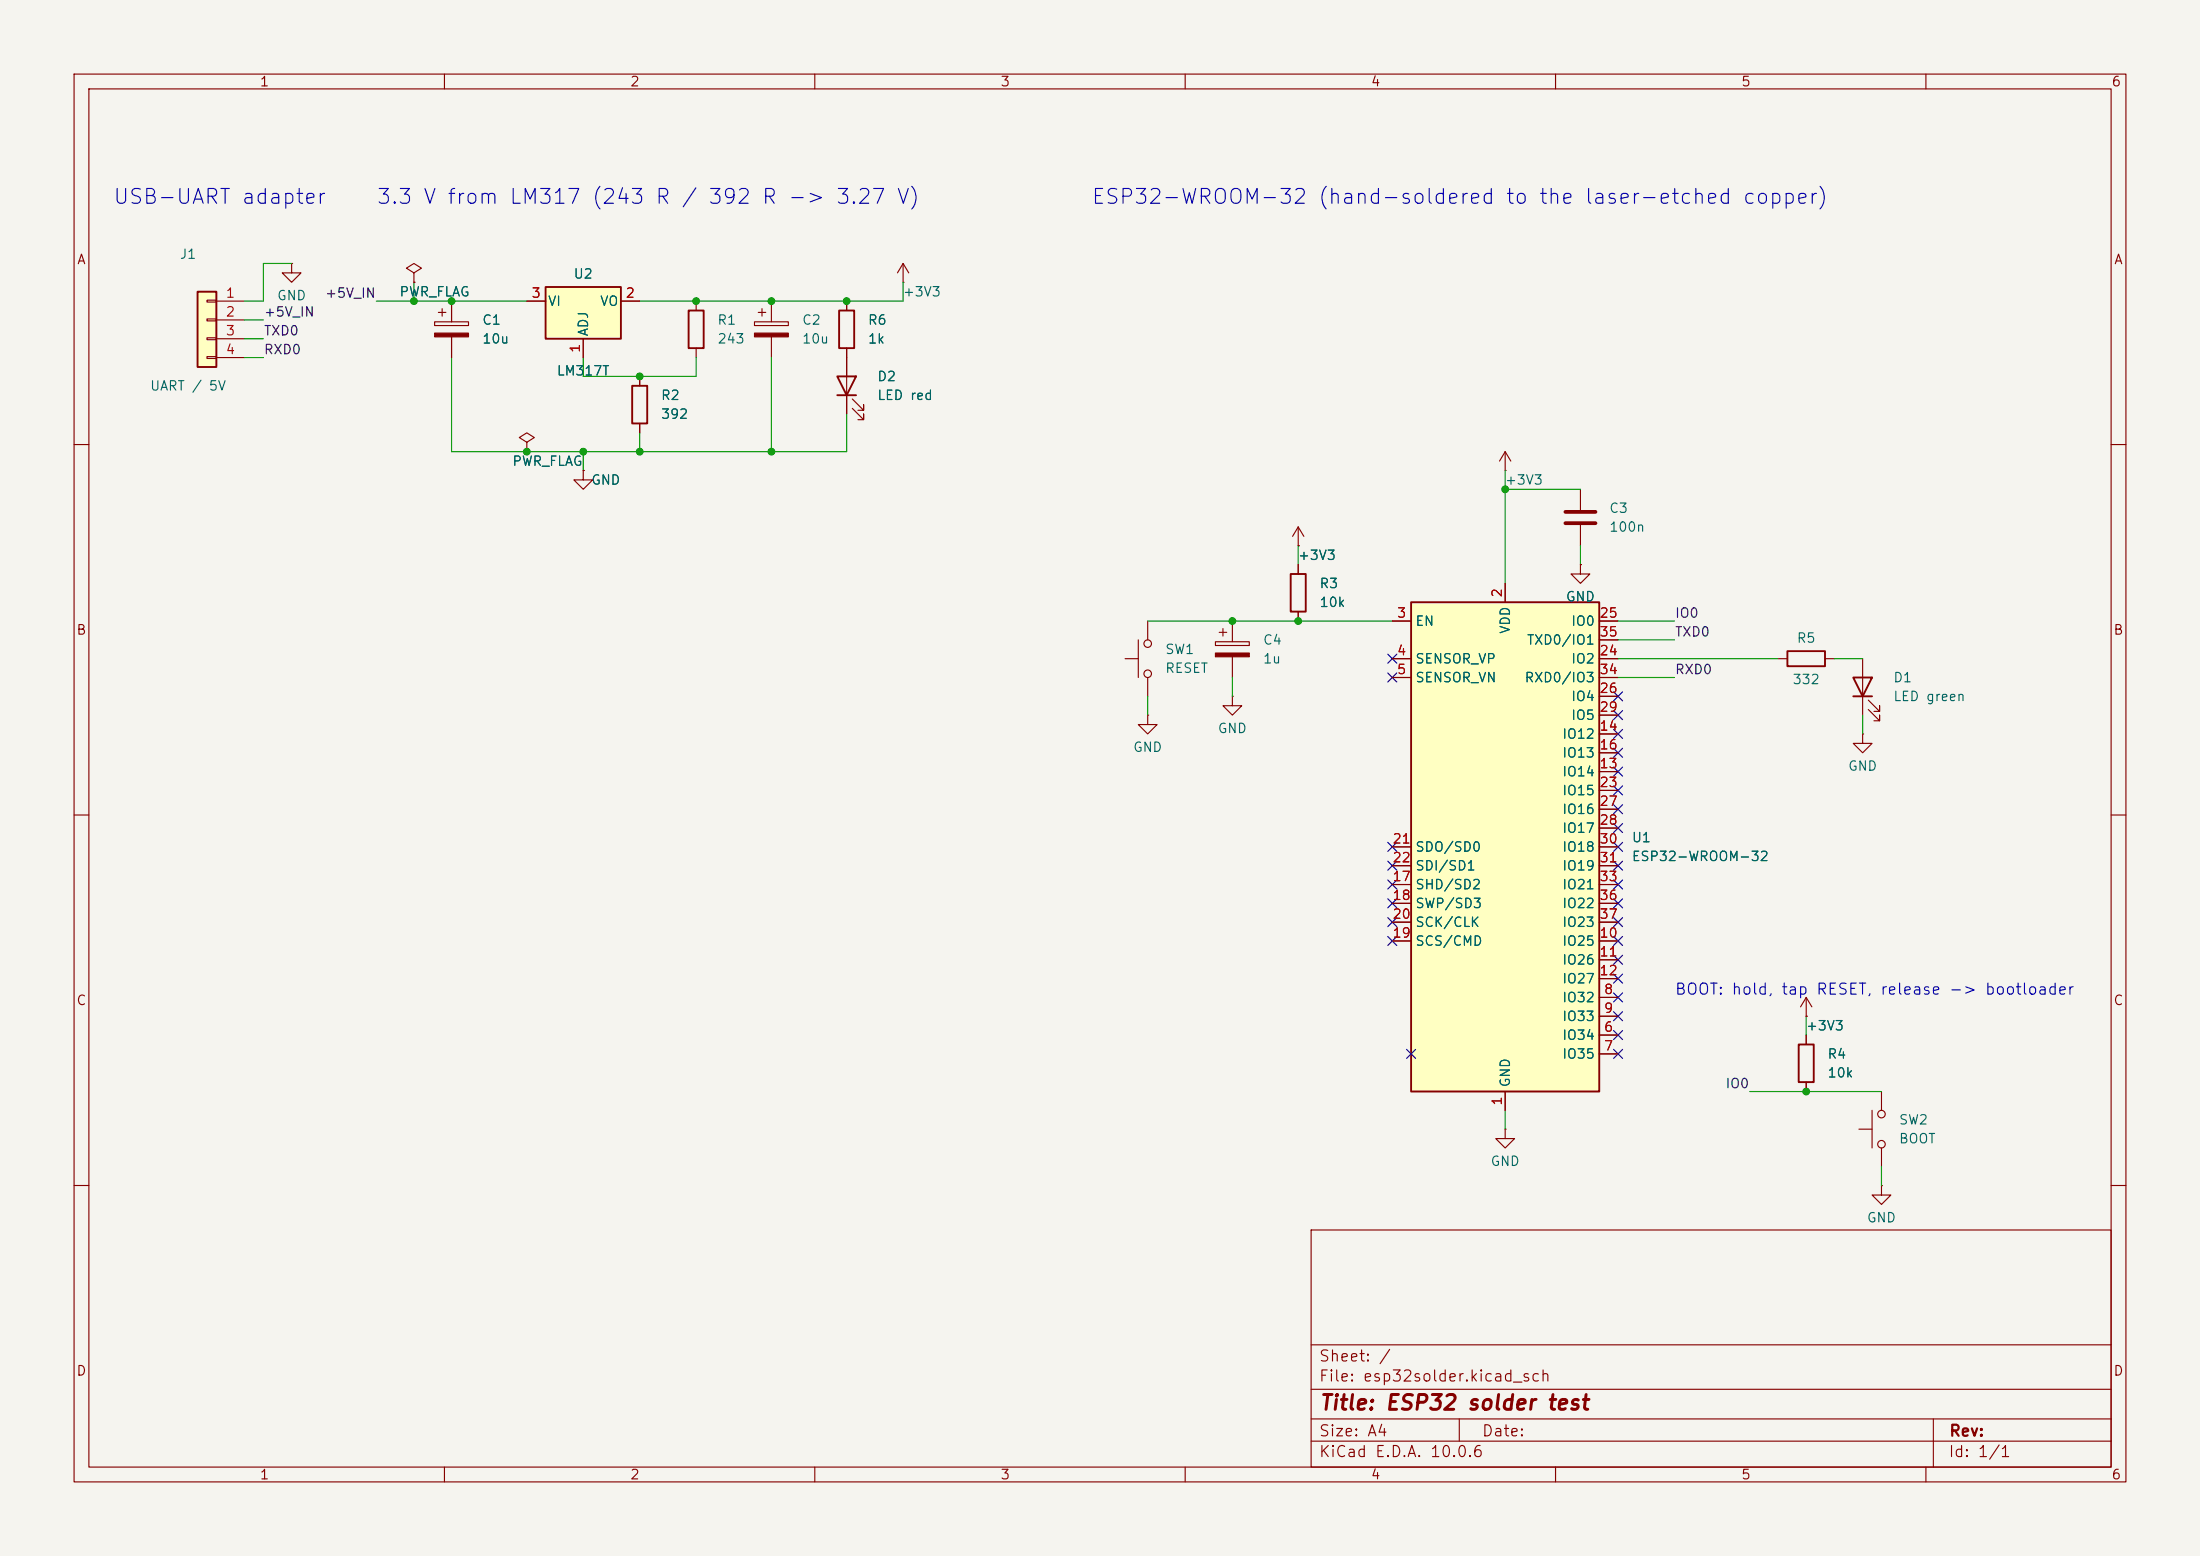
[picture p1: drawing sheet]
<svg xmlns="http://www.w3.org/2000/svg" width="297mm" height="210mm" viewBox="0 0 297 210" stroke-linecap="round" stroke-linejoin="round" font-family="sans-serif">
<path d="M0 0h297v210h-297z" fill="#f5f4ef" stroke="#f5f4ef" stroke-width=".14"/>
<g fill="none" stroke="#840000" stroke-width=".15">
<path d="M10 10h277v190h-277zM12 12h273v186h-273zM60 10v2M110 10v2M160 10v2M210 10v2M260 10v2M10 60h2M203.2 63.5h.1M203.2 61l-.8 1.2M203.2 61l.8 1.2M203.2 61v2.5"/>
<path d="M285 60h2M10 110h2M285 110h2M10 160h2M177 166h108v32h-108zM285 160h2M60 198v2M110 198v2M160 198v2M177 194.5h108M177 191.5h108M177 187.5h108"/>
<path d="M177 181.5h108M197 191.5v3M210 198v2M260 198v2M261 191.5v6.5"/>
</g>
<path d="M190.5 81.3h25.4v66h-25.4z" fill="#ffffc2"/>
<path d="M93 41.9h2v5.1h-2zM113.3 41.9h2v5.1h-2zM174.2 77.5h2.1v5.1h-2.1zM190.5 81.3h25.4v66h-25.4zM241.3 87.9h5.1v2h-5.1z" fill="none" stroke="#840000" stroke-width=".25"/>
<g fill="none" stroke="#840000" stroke-width=".15">
<path d="M71.1 59.7l1-.6-1-.7-1 .7 1 .6v1.3M94 40.6v1.3M94 47v1.3M101.9 43.4h4.5v.5h-4.5zM102.4 42.2h1M102.9 41.7v1M104.1 40.6v2.8M104.1 45.5v2.8M114.3 40.6v1.3M114.3 47v1.3M71.1 61h.1M175.3 73.7h.1"/>
<path d="M175.3 71.1l-.8 1.3M175.3 71.1l.7 1.3M175.3 71.1v2.6M175.3 76.2v1.3M203.2 78.7v2.6M151.9 88.9h1.8M153.7 86.4v5M154.9 83.8v2.6M154.9 91.4v2.6M175.3 82.6v1.2M188 83.8h2.5M188 88.9h2.5"/>
<path d="M188 91.4h2.5M215.9 83.8h2.5M215.9 88.9h2.5M215.9 91.4h2.5M215.9 99.1h2.5M215.9 94h2.5M215.9 96.5h2.5M215.9 86.4h2.5M240 88.9h1.3M246.4 88.9h1.2M188 119.4h2.5M188 114.3h2.5"/>
<path d="M188 116.8h2.5M215.9 104.1h2.5M215.9 101.6h2.5M215.9 119.4h2.5M215.9 114.3h2.5M215.9 116.8h2.5M215.9 106.7h2.5M215.9 109.2h2.5M215.9 111.8h2.5M188 127h2.5M188 121.9h2.5M188 124.5h2.5"/>
<path d="M215.9 139.7h2.5M215.9 134.6h2.5M215.9 137.2h2.5M215.9 127h2.5M215.9 129.5h2.5M215.9 132.1h2.5M215.9 121.9h2.5M215.9 124.5h2.5M203.2 152.4v1.3h1.3l-1.3 1.2-1.3-1.2h1.3M203.2 152.4h.1M203.2 147.3v2.6M215.9 142.2h2.5"/>
<circle cx="154.9" cy="90.9" r=".51"/>
<circle cx="154.9" cy="86.9" r=".51"/>
</g>
<path d="M101.9 45h4.5v.5h-4.5z" fill="#840000" stroke="#840000" stroke-width=".15"/>
<path d="M73.7 38.7h10.1v7h-10.1z" fill="#ffffc2"/>
<path d="M73.7 38.7h10.1v7h-10.1zM85.3 52.1h2.1v5.1h-2.1zM113 50.8h2.6l-1.3 2.5zM113 53.3h2.6M250.2 91.4h2.5l-1.2 2.6zM250.2 94h2.5M242.8 141h2.1v5.1h-2.1z" fill="none" stroke="#840000" stroke-width=".25"/>
<g fill="none" stroke="#840000" stroke-width=".15">
<path d="M39.4 35.6v1.2h1.2l-1.2 1.3-1.3-1.3h1.3M39.4 35.6h.1M55.9 36.8l1-.6-1-.6-1 .6 1 .6v1.3M55.9 38.1h.1M121.9 38.1h.1M121.9 35.6l-.7 1.2M121.9 35.6l.8 1.2M121.9 35.6v2.5M58.7 43.4h4.5v.5h-4.5zM59.2 42.2h1M59.7 41.7v1M61 40.6v2.8"/>
<path d="M61 45.5v2.8M71.1 40.6h2.6M78.7 45.7v2.6M83.8 40.6h2.6M86.4 50.8v1.3M86.4 57.2v1.2M114.3 48.3v7.6M115.1 55.1l1.5 1.5v-.7v.7h-.8M115.1 53.8l1.5 1.6v-.8v.8h-.8M78.7 63.5v1.3h1.3l-1.3 1.2-1.2-1.2h1.2M78.7 63.5h.1M213.4 76.2v1.3h1.2l-1.2 1.2-1.3-1.2h1.3"/>
<path d="M213.4 76.2h.1M213.4 66v2.8M213.4 70.9v2.8M154.9 96.5v1.3h1.3l-1.3 1.3-1.2-1.3h1.2M154.9 96.5h.1M164.1 86.6h4.6v.5h-4.6zM164.6 85.3h1M165.1 84.8v1.1M166.4 94v1.3h1.2l-1.2 1.2-1.3-1.2h1.3M166.4 94h.1M166.4 83.8v2.8M166.4 88.6v2.8"/>
<path d="M251.5 99.1v1.2h1.2l-1.2 1.3-1.3-1.3h1.3M251.5 99.1h.1M251.5 88.9v7.6M252.2 95.8l1.5 1.5v-.8v.8h-.7M252.2 94.5l1.5 1.5v-.7v.7h-.7M243.8 137.2h.1M243.8 134.6l-.7 1.3M243.8 134.6l.8 1.3M243.8 134.6v2.6M243.8 139.7v1.3M243.8 146.1v1.2M254 160v1.3h1.3l-1.3 1.3-1.3-1.3h1.3"/>
<path d="M254 160h.1"/>
</g>
<path d="M211.3 69.1h4.1M211.3 70.6h4.1" fill="none" stroke="#840000" stroke-width=".51"/>
<g fill="#840000" stroke="#840000" stroke-width=".15">
<path d="M164.1 88.1h4.6v.5h-4.6z"/>
<path d="M58.7 45h4.5v.5h-4.5z"/>
</g>
<path d="M26.7 39.4h2.5v10.1h-2.5z" fill="#ffffc2"/>
<path d="M26.7 39.4h2.5v10.1h-2.5z" fill="none" stroke="#840000" stroke-width=".25"/>
<g fill="none" stroke="#840000" stroke-width=".15">
<path d="M55.9 38.1h.1M27.9 40.5h1.3v.3h-1.3zM27.9 43.1h1.3v.2h-1.3zM27.9 45.6h1.3v.2h-1.3zM27.9 48.1h1.3v.3h-1.3zM29.2 40.6h3.8M29.2 43.2h3.8M29.2 45.7h3.8M29.2 48.3h3.8M61 40.6v2.8M61 45.5v2.8M71.1 40.6h2.6"/>
<path d="M78.7 45.7v2.6M83.8 40.6h2.6M86.4 50.8v1.3M86.4 57.2v1.2M114.3 40.6v1.3M114.3 47v3.8M114.3 53.3v2.6M71.1 61h.1M78.7 63.5h.1M175.3 73.7h.1M175.3 76.2v1.3M203.2 78.7v2.6"/>
<path d="M213.4 76.2h.1M175.3 82.6v1.2M188 83.8h2.5M188 88.9h2.5M188 91.4h2.5M215.9 83.8h2.5M215.9 88.9h2.5M215.9 91.4h2.5M215.9 99.1h2.5M215.9 94h2.5M215.9 96.5h2.5M215.9 86.4h2.5"/>
<path d="M188 119.4h2.5M188 114.3h2.5M188 116.8h2.5M215.9 104.1h2.5M215.9 101.6h2.5M215.9 119.4h2.5M215.9 114.3h2.5M215.9 116.8h2.5M215.9 106.7h2.5M215.9 109.2h2.5M215.9 111.8h2.5M188 127h2.5"/>
<path d="M188 121.9h2.5M188 124.5h2.5M215.9 139.7h2.5M215.9 134.6h2.5M215.9 137.2h2.5M215.9 127h2.5M215.9 129.5h2.5M215.9 132.1h2.5M215.9 121.9h2.5M215.9 124.5h2.5M243.8 137.2h.1M243.8 139.7v1.3"/>
<path d="M203.2 147.3v2.6M215.9 142.2h2.5M243.8 146.1v1.2M251 152.4h1.7M252.7 149.9v5M254 147.3v2.6M254 154.9v2.6"/>
<circle cx="254" cy="150.4" r=".51"/>
<circle cx="254" cy="154.4" r=".51"/>
</g>
<g fill="none" stroke="#009600" stroke-width=".15">
<path d="M39.4 35.6h-3.8v5h-2.6M55.9 38.1v2.5M121.9 38.1v2.5h-35.5M33 48.3h2.6M33 45.7h2.6M33 43.2h2.6M50.8 40.6h20.3M61 48.3v12.7h53.3v-5.1M78.7 48.3v2.5h15.3v-2.5M86.4 58.4v2.6M104.1 48.3v12.7M78.7 61v2.5"/>
<path d="M175.3 73.7v2.5M203.2 63.5v15.2M203.2 66h10.2M213.4 73.7v2.5M154.9 83.8h33.1M154.9 94v2.5M166.4 91.4v2.6M218.4 91.4h7.7M218.4 86.4h7.7M218.4 88.9h21.6M218.4 83.8h7.7M247.6 88.9h3.9"/>
<path d="M251.5 96.5v2.6M243.8 137.2v2.5M203.2 149.9v2.5M236.2 147.3h17.8M254 157.5v2.5"/>
</g>
<g fill="none" stroke="#000084" stroke-width=".15">
<path d="M187.4 88.3l1.2 1.2M187.4 90.8l1.2 1.2M188.6 88.3l-1.2 1.2M188.6 90.8l-1.2 1.2M217.8 98.5l1.2 1.2M217.8 95.9l1.2 1.2M217.8 93.4l1.2 1.2M219 98.5l-1.2 1.2M219 95.9l-1.2 1.2M219 93.4l-1.2 1.2M187.4 116.2l1.2 1.2M187.4 118.8l1.2 1.2"/>
<path d="M187.4 113.7l1.2 1.2M188.6 116.2l-1.2 1.2M188.6 118.8l-1.2 1.2M188.6 113.7l-1.2 1.2M217.8 101l1.2 1.2M217.8 103.5l1.2 1.2M217.8 118.8l1.2 1.2M217.8 116.2l1.2 1.2M217.8 106.1l1.2 1.2M217.8 108.6l1.2 1.2M217.8 111.2l1.2 1.2M217.8 113.7l1.2 1.2"/>
<path d="M219 101l-1.2 1.2M219 103.5l-1.2 1.2M219 118.8l-1.2 1.2M219 116.2l-1.2 1.2M219 106.1l-1.2 1.2M219 108.6l-1.2 1.2M219 111.2l-1.2 1.2M219 113.7l-1.2 1.2M187.4 123.9l1.2 1.2M187.4 126.4l1.2 1.2M187.4 121.3l1.2 1.2M188.6 126.4l-1.2 1.2"/>
<path d="M188.6 123.9l-1.2 1.2M188.6 121.3l-1.2 1.2M217.8 131.5l1.2 1.2M217.8 136.6l1.2 1.2M217.8 134l1.2 1.2M217.8 139.1l1.2 1.2M217.8 123.9l1.2 1.2M217.8 121.3l1.2 1.2M217.8 126.4l1.2 1.2M217.8 128.9l1.2 1.2M219 131.5l-1.2 1.2M219 136.6l-1.2 1.2"/>
<path d="M219 134l-1.2 1.2M219 139.1l-1.2 1.2M219 123.9l-1.2 1.2M219 121.3l-1.2 1.2M219 126.4l-1.2 1.2M219 128.9l-1.2 1.2M189.9 141.6l1.2 1.2M191.1 141.6l-1.2 1.2M217.8 141.6l1.2 1.2M219 141.6l-1.2 1.2"/>
</g>
<g fill="#009600" stroke="#009600" stroke-width=".14">
<circle cx="55.9" cy="40.6" r=".46"/>
<circle cx="61" cy="40.6" r=".46"/>
<circle cx="104.1" cy="61" r=".46"/>
<circle cx="166.4" cy="83.8" r=".46"/>
<circle cx="203.2" cy="66" r=".46"/>
<circle cx="104.1" cy="40.6" r=".46"/>
<circle cx="114.3" cy="40.6" r=".46"/>
<circle cx="175.3" cy="83.8" r=".46"/>
<circle cx="71.1" cy="61" r=".46"/>
<circle cx="78.7" cy="61" r=".46"/>
<circle cx="86.4" cy="50.8" r=".46"/>
<circle cx="86.4" cy="61" r=".46"/>
<circle cx="94" cy="40.6" r=".46"/>
<circle cx="243.8" cy="147.3" r=".46"/>
</g>
<g font-size="2" fill="#0000c2">
<text x="15.1" y="28">USB-UART adapter</text>
<text x="50.7" y="28">3.3 V from LM317 (243 R / 392 R -&gt; 3.27 V)</text>
<text x="147.2" y="28">ESP32-WROOM-32 (hand-soldered to the laser-etched copper)</text>
</g>
<text font-size="2" fill="#840000" x="178" y="190.8">Title: ESP32 solder test</text>
<g font-size="1.5" fill="#0000c2">
<text x="226" y="134.6">BOOT: hold, tap</text>
<text x="245.1" y="134.6">RESET, release -&gt; bootloader</text>
</g>
<g font-size="1.5" fill="#840000">
<text x="178" y="184.1">Sheet: /</text>
<text x="178" y="186.8">File: esp32solder.kicad_sch</text>
<text x="178" y="197">KiCad E.D.A. 10.0.6</text>
<text x="178" y="194.2">Size: A4</text>
<text x="200" y="194.2">Date:</text>
<text x="263" y="197">Id: 1/1</text>
<text x="263" y="194.2">Rev:</text>
</g>
<g font-size="1.3" fill="#840000">
<text x="35" y="12">1</text>
<text x="85" y="12">2</text>
<text x="135" y="12">3</text>
<text x="185" y="12">4</text>
<text x="235" y="12">5</text>
<text x="285" y="12">6</text>
<text x="10.3" y="36">A</text>
<text x="285.3" y="36">A</text>
<text x="10.2" y="86">B</text>
<text x="285.2" y="86">B</text>
<text x="10.2" y="136">C</text>
<text x="285.2" y="136">C</text>
<text x="10.2" y="186">D</text>
<text x="285.2" y="186">D</text>
<text x="35" y="200">1</text>
<text x="85" y="200">2</text>
<text x="135" y="200">3</text>
<text x="185" y="200">4</text>
<text x="235" y="200">5</text>
<text x="285" y="200">6</text>
</g>
<g font-size="1.3" fill="#006464">
<text x="24.2" y="35.3">J1</text>
<text x="37.3" y="40.8">GND</text>
<text x="53.8" y="40.3">PWR_FLAG</text>
<text x="73.9" y="41.6">VI</text>
<text x="77.3" y="37.9">U2</text>
<text x="80.9" y="41.6">VO</text>
<text x="121.8" y="40.3">+3V3</text>
<text x="65" y="44.1">C1</text>
<text x="65" y="46.7">10u</text>
<text x="79.7" y="45.5" transform="rotate(-90 79.7 45.5)">ADJ</text>
<text x="96.8" y="44.1">R1</text>
<text x="96.8" y="46.7">243</text>
<text x="108.2" y="44.1">C2</text>
<text x="108.2" y="46.7">10u</text>
<text x="117.1" y="44.1">R6</text>
<text x="117.1" y="46.7">1k</text>
<text x="20.2" y="53">UART / 5V</text>
<text x="75.1" y="51">LM317T</text>
<text x="118.3" y="51.8">D2</text>
<text x="89.1" y="54.3">R2</text>
<text x="89.1" y="56.8">392</text>
<text x="118.3" y="54.3">LED red</text>
<text x="69.1" y="63.2">PWR_FLAG</text>
<text x="79.7" y="65.7">GND</text>
<text x="203.1" y="65.7">+3V3</text>
<text x="217.2" y="69.5">C3</text>
<text x="175.1" y="75.9">+3V3</text>
<text x="217.2" y="72.1">100n</text>
<text x="178" y="79.7">R3</text>
<text x="178" y="82.2">10k</text>
<text x="211.3" y="81.5">GND</text>
<text x="157.2" y="88.6">SW1</text>
<text x="170.4" y="87.3">C4</text>
<text x="170.4" y="89.9">1u</text>
<text x="191" y="84.8">EN</text>
<text x="191" y="89.9">SENSOR_VP</text>
<text x="204.2" y="85.6" transform="rotate(-90 204.2 85.6)">VDD</text>
<text x="206" y="87.3">TXD0/IO1</text>
<text x="212" y="89.9">IO2</text>
<text x="212" y="84.8">IO0</text>
<text x="242.5" y="87.1">R5</text>
<text x="157.2" y="91.1">RESET</text>
<text x="191" y="92.4">SENSOR_VN</text>
<text x="205.7" y="92.4">RXD0/IO3</text>
<text x="212" y="94.9">IO4</text>
<text x="241.9" y="92.7">332</text>
<text x="255.5" y="92.4">D1</text>
<text x="255.5" y="94.9">LED green</text>
<text x="152.9" y="101.8">GND</text>
<text x="164.3" y="99.3">GND</text>
<text x="210.8" y="100">IO12</text>
<text x="212" y="97.5">IO5</text>
<text x="210.8" y="105.1">IO14</text>
<text x="210.8" y="102.6">IO13</text>
<text x="210.8" y="107.6">IO15</text>
<text x="249.4" y="104.3">GND</text>
<text x="210.8" y="110.2">IO16</text>
<text x="210.8" y="112.7">IO17</text>
<text x="220.2" y="114">U1</text>
<text x="191" y="115.3">SDO/SD0</text>
<text x="191" y="117.8">SDI/SD1</text>
<text x="210.8" y="115.3">IO18</text>
<text x="210.8" y="117.8">IO19</text>
<text x="220.2" y="116.5">ESP32-WROOM-32</text>
<text x="191" y="120.3">SHD/SD2</text>
<text x="191" y="122.9">SWP/SD3</text>
<text x="191" y="125.4">SCK/CLK</text>
<text x="210.8" y="120.3">IO21</text>
<text x="210.8" y="122.9">IO22</text>
<text x="210.8" y="125.4">IO23</text>
<text x="191" y="128">SCS/CMD</text>
<text x="210.8" y="128">IO25</text>
<text x="210.8" y="130.5">IO26</text>
<text x="210.8" y="135.6">IO32</text>
<text x="210.8" y="133">IO27</text>
<text x="210.8" y="140.7">IO34</text>
<text x="210.8" y="143.2">IO35</text>
<text x="210.8" y="138.1">IO33</text>
<text x="243.7" y="139.4">+3V3</text>
<text x="246.6" y="143.2">R4</text>
<text x="204.2" y="146.8" transform="rotate(-90 204.2 146.8)">GND</text>
<text x="246.6" y="145.7">10k</text>
<text x="256.3" y="152.1">SW2</text>
<text x="256.3" y="154.6">BOOT</text>
<text x="201.1" y="157.7">GND</text>
<text x="251.9" y="165.3">GND</text>
</g>
<g font-size="1.3" fill="#a90000">
<text x="30.4" y="40.5">1</text>
<text x="71.7" y="40.5">3</text>
<text x="84.4" y="40.5">2</text>
<text x="30.4" y="43">2</text>
<text x="30.4" y="45.6">3</text>
<text x="78.6" y="47.7" transform="rotate(-90 78.6 47.7)">1</text>
<text x="30.4" y="48.1">4</text>
<text x="188.5" y="83.7">3</text>
<text x="203.1" y="80.7" transform="rotate(-90 203.1 80.7)">2</text>
<text x="215.8" y="83.7">25</text>
<text x="188.5" y="88.8">4</text>
<text x="215.8" y="88.8">24</text>
<text x="215.8" y="86.2">35</text>
<text x="188.5" y="91.3">5</text>
<text x="215.8" y="93.8">26</text>
<text x="215.8" y="91.3">34</text>
<text x="215.8" y="98.9">14</text>
<text x="215.8" y="101.5">16</text>
<text x="215.8" y="96.4">29</text>
<text x="215.8" y="104">13</text>
<text x="215.8" y="106.5">23</text>
<text x="215.8" y="109.1">27</text>
<text x="215.8" y="111.6">28</text>
<text x="187.9" y="119.2">17</text>
<text x="187.9" y="114.2">21</text>
<text x="187.9" y="116.7">22</text>
<text x="215.8" y="114.2">30</text>
<text x="215.8" y="116.7">31</text>
<text x="215.8" y="119.2">33</text>
<text x="187.9" y="121.8">18</text>
<text x="187.9" y="124.3">20</text>
<text x="215.8" y="121.8">36</text>
<text x="215.8" y="124.3">37</text>
<text x="187.9" y="126.9">19</text>
<text x="215.8" y="126.9">10</text>
<text x="215.8" y="129.4">11</text>
<text x="215.8" y="131.9">12</text>
<text x="216.4" y="134.5">8</text>
<text x="216.4" y="137">9</text>
<text x="216.4" y="139.6">6</text>
<text x="216.4" y="142.1">7</text>
<text x="203.1" y="149.3" transform="rotate(-90 203.1 149.3)">1</text>
</g>
<g font-size="1.3" fill="#0f0f0f">
<text x="43.8" y="40.5">+5V_IN</text>
<text x="35.5" y="43.1">+5V_IN</text>
<text x="35.5" y="45.6">TXD0</text>
<text x="35.5" y="48.1">RXD0</text>
<text x="226" y="83.7">IO0</text>
<text x="226" y="86.2">TXD0</text>
<text x="226" y="91.3">RXD0</text>
<text x="232.8" y="147.2">IO0</text>
</g>
</svg>
